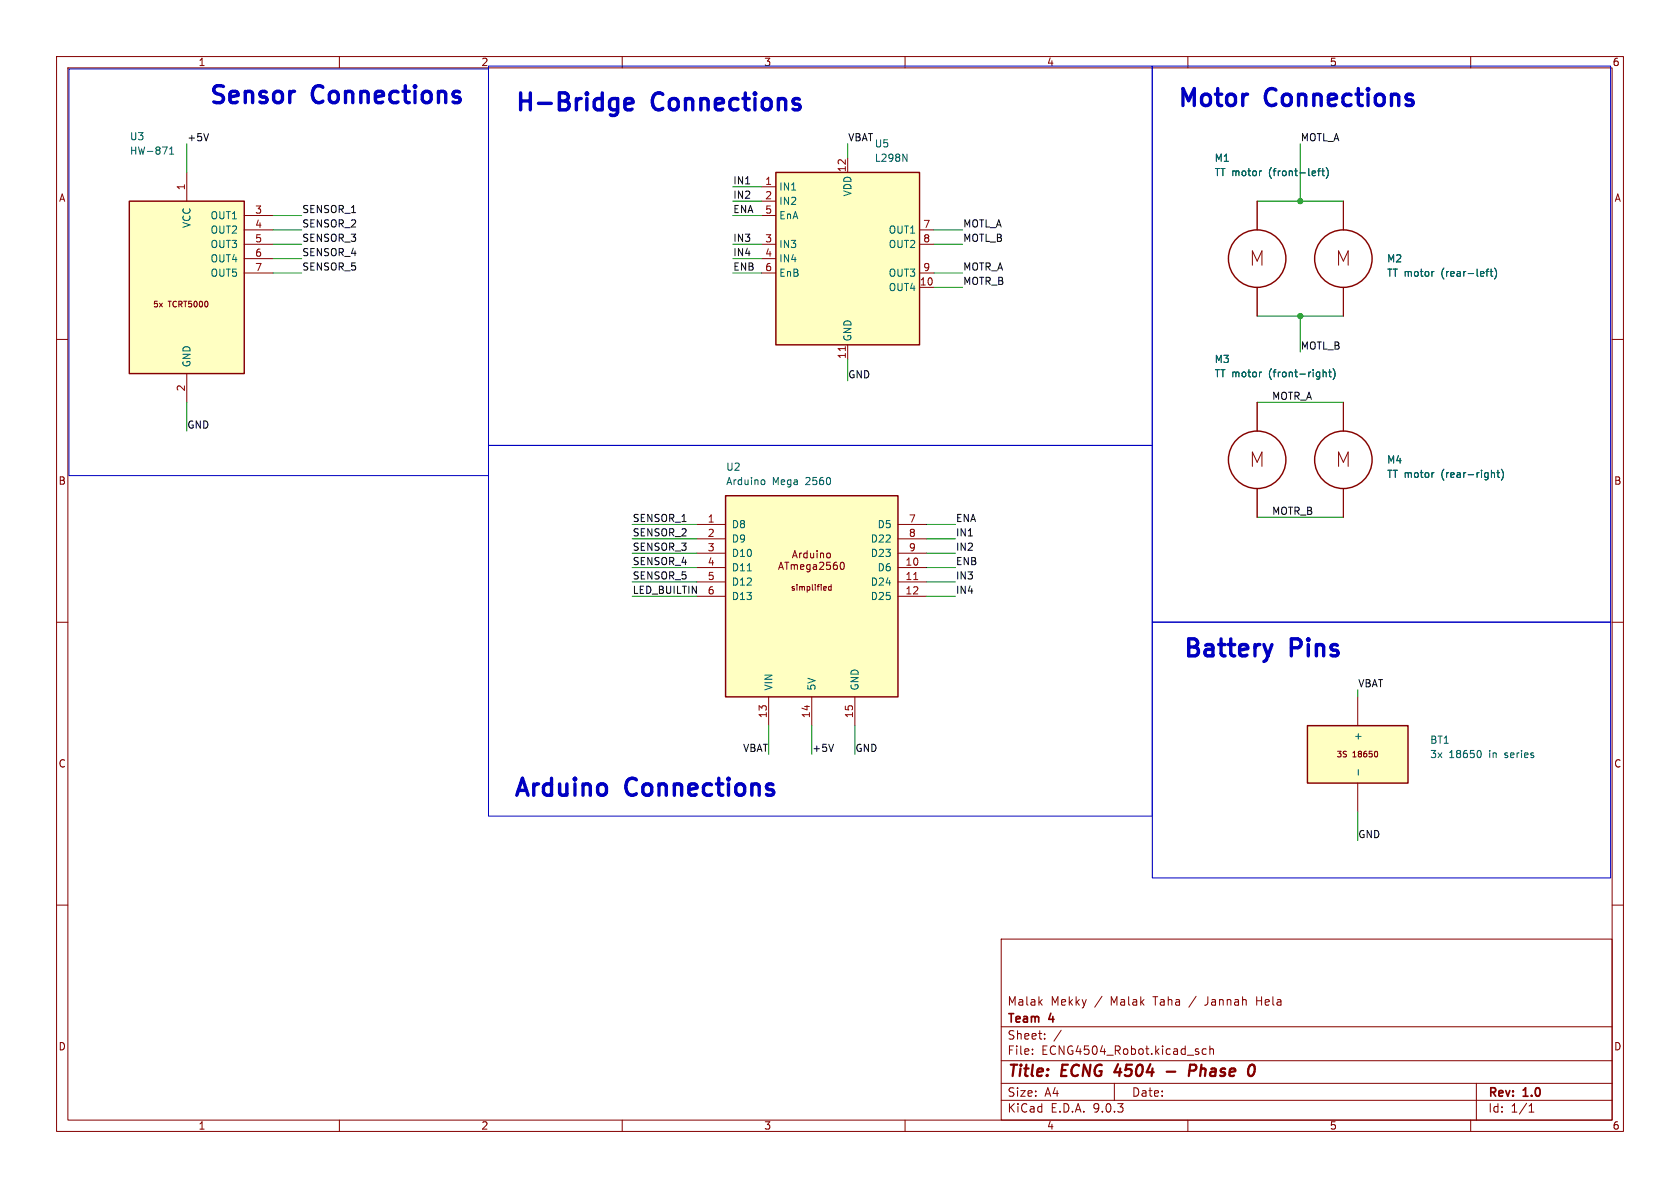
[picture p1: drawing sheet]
<svg xmlns="http://www.w3.org/2000/svg" width="297mm" height="210mm" viewBox="0 0 297 210" stroke-linecap="round" stroke-linejoin="round" font-family="sans-serif">
<g fill="none" stroke="#840000" stroke-width=".18">
<path d="M10 10h277v190h-277zM12 12h273v186h-273zM60 10v2M110 10v2M160 10v2M210 10v2M260 10v2M10 60h2M285 60h2M10 110h2M285 110h2M10 160h2"/>
<path d="M177 166h108v32h-108zM222.2 176.2v1.5M222.2 176.9h.8M285 160h2M60 198v2M110 198v2M160 198v2M177 194.5h108M177 191.5h108M177 187.5h108M177 181.5h108M182.5 186.3v.1"/>
<path d="M182.5 185.5v.1M184.7 183.6v.1M184.7 182.8v.1M187.6 182.1l-1.3 2M197 191.5v3M210 198v2M213.2 185.5l-.4-.1-.3 .3v.4l.2 .2h.5M213.9 185.5l.2-.1 .4 .1v.9M213.9 184.9v1.5M260 198v2M261 191.5v6.5M270.3 196.6h.9"/>
<path d="M270.3 195.5l.4-.4v1.5"/>
</g>
<path d="M197.7 188.1l-.7 1.4h1.2M206.3 189.4h1.5M210.3 189.3h.7a.55 .55 0 0 0 .5-.5 .55 .55 0 0 0-.3-.6h-.8l-.2 2" fill="none" stroke="#840000" stroke-width=".4"/>
<path d="M128.3 87.6h30.4v35.6h-30.4z" fill="#ffffc2"/>
<path d="M128.3 87.6h30.4v35.6h-30.4z" fill="none" stroke="#840000" stroke-width=".25"/>
<g fill="none" stroke="#840000" stroke-width=".18">
<path d="M123.2 92.7h5.1M123.2 95.3h5.1M123.2 97.8h5.1M138.7 99.4h.8M139.1 99.4v1.3M139.9 99.8v.9M139.9 99.9l.3-.1 .2 .2M140.1 98.6l.4-1.3 .4 1.3M140.2 98.3h.6M140.4 100l.2-.2 .3 .1 .1 .8M140.4 100v.7M141.4 97.8v.8"/>
<path d="M141.7 97.8l-.3 .2M142.7 97.8h-.4l-.2 .2 .1 .6h.5M142.7 97.3v1.3M143.2 99.9l-.4-.1-.2 .3 .1 .5h.5M143.2 99.8v1l-.2 .3-.3-.1M143.3 97.8l.1 .8h.3l.1-.1M143.8 99.9h.5l.1 .8M143.8 97.8v.8M144.4 97.3v.2M144.4 97.8v.8M144.9 99.5l.5-.1 .2 .4-.8 .9h.8M145.1 97.9l.1-.1h.3l.1 .8"/>
<path d="M145.1 97.8v.8M146.2 97.9l.2-.1 .3 .1 .1 .5-.1 .2h-.3l-.2-.1zM146.8 99.4h-.6l-.1 .6 .2-.1h.4l.1 .2v.4l-.2 .2-.5-.2M147.9 99.4l-.3 .1a.86 .86 0 0 0 0 1.2l.4-.2v-.4l-.2-.2h-.2l-.3 .2M148.7 99.5l.1-.1a.68 .68 0 0 1 .5 .6 .68 .68 0 0 1-.5 .7 .84 .84 0 0 1-.1-1.2zM158.7 92.7h5.1M158.7 95.3h5.1M158.7 97.8h5.1M123.2 100.3h5.1M123.2 102.9h5.1M123.2 105.4h5.1M137.6 100.7l.5-1.3 .4 1.3"/>
<path d="M137.8 100.3h.6M141.5 100.2l.6-.1v-.2l-.4-.1-.2 .2 .1 .6h.5M144.4 100.1l-.5 .1-.1 .2 .1 .3 .5-.1M145.7 103.7h.3l.1 .2-.5 .1M146 104.3h-.3M146.9 103.7h-.2l-.2 .2 .1 .4h.3M146.9 103.3v1M158.7 100.3h5.1M158.7 102.9h5.1M158.7 105.4h5.1M135.9 123.2v5.1M143.5 123.2v5.1"/>
<path d="M151.1 123.2v5.1"/>
</g>
<path d="M134.8 84.8l.3 .1 .1 .2v.4l-.4 .2M132.1 100.9h.7" fill="none" stroke="#006464" stroke-width=".18"/>
<path d="M161.5 102.5h.8" fill="none" stroke="#a90000" stroke-width=".18"/>
<path d="M22.9 35.6h20.3v30.4h-20.3z" fill="#ffffc2"/>
<g fill="none" stroke="#840000" stroke-width=".25">
<path d="M22.9 35.6h20.3v30.4h-20.3z"/>
<circle cx="222.2" cy="45.7" r="5.1"/>
<circle cx="237.5" cy="45.7" r="5.1"/>
<circle cx="222.2" cy="81.3" r="5.1"/>
<circle cx="237.5" cy="81.3" r="5.1"/>
</g>
<g fill="none" stroke="#840000" stroke-width=".18">
<path d="M33 30.5v5.1M43.2 38.1h5.1M222.2 35.6v5M237.5 35.6v5M43.2 40.6h5.1M43.2 43.2h5.1M43.2 45.7h5.1M43.2 48.3h5.1M222.2 50.8v5.1M237.5 50.8v5.1M33 66v5.1M222.2 71.1v5.1"/>
<path d="M237.5 71.1v5.1M222.2 86.4v5M237.5 86.4v5"/>
</g>
<g fill="none" stroke="#006464" stroke-width=".18">
<path d="M30 27.2h.7M30 26.3l.3-.3v1.2M223 30.2l-.2 .1M232.9 30.2h.5M233.4 29.8l-.3 .2v1.1M233.7 30.2h.5M233.9 29.8v1.1l.3 .2M234.5 29.6a1.46 1.46 0 0 1 0 1.9M253.5 48l-.2 .1M262.7 48h.5M263.2 47.6l-.3 .2v1M263.4 48h.5"/>
<path d="M263.6 47.6v1.1l.3 .1M264.2 47.4a1.46 1.46 0 0 1 0 1.9M223 65.8h-.2M233.9 65.9l.2-.1h.3l.1 .8M233.9 65.3v1.3M234.9 65.8h.5M235.1 65.3v1.1l.3 .2M235.7 65.2a1.46 1.46 0 0 1 0 1.9M253.5 83.6h-.2M263.7 83.6h.4l.1 .8M264.6 83.6h.5M264.8 83.1v1.1l.3 .2"/>
<path d="M265.4 82.9a1.46 1.46 0 0 1 0 2"/>
</g>
<path d="M137.2 30.5h25.4v30.5h-25.4z" fill="#ffffc2"/>
<path d="M137.2 30.5h25.4v30.5h-25.4z" fill="none" stroke="#840000" stroke-width=".25"/>
<path d="M134.6 33h2.6M134.6 35.6h2.6M134.6 38.1h2.6M149.9 27.9v2.6M134.6 43.2h2.6M134.6 45.7h2.6M134.6 48.3h2.6M162.6 43.2h2.5M162.6 48.3h2.5M162.6 40.6h2.5M162.6 50.8h2.5M149.9 61v2.5" fill="none" stroke="#840000" stroke-width=".18"/>
<path d="M149.4 61.3v.7" fill="none" stroke="#a90000" stroke-width=".18"/>
<path d="M159.6 27.2l.7 1.3v-1.3" fill="none" stroke="#006464" stroke-width=".18"/>
<path d="M231.1 128.3h17.8v10.1h-17.8z" fill="#ffffc2"/>
<path d="M231.1 128.3h17.8v10.1h-17.8z" fill="none" stroke="#840000" stroke-width=".25"/>
<path d="M222.2 35.6v5M237.5 35.6v5M222.2 50.8v5.1M237.5 50.8v5.1M222.2 71.1v5.1M237.5 71.1v5.1M222.2 86.4v5M237.5 86.4v5M240 123.2v5.1M240 138.4v5.1M243.4 132.9l.2 .3-.2 .6" fill="none" stroke="#840000" stroke-width=".18"/>
<g fill="none" stroke="#006464" stroke-width=".18">
<path d="M223 30.2l-.2 .1M232.9 30.2h.5M233.4 29.8l-.3 .2v1.1M233.7 30.2h.5M233.9 29.8v1.1l.3 .2M234.5 29.6a1.46 1.46 0 0 1 0 1.9M253.5 48l-.2 .1M262.7 48h.5M263.2 47.6l-.3 .2v1M263.4 48h.5M263.6 47.6v1.1l.3 .1M264.2 47.4a1.46 1.46 0 0 1 0 1.9"/>
<path d="M223 65.8h-.2M233.9 65.9l.2-.1h.3l.1 .8M233.9 65.3v1.3M234.9 65.8h.5M235.1 65.3v1.1l.3 .2M235.7 65.2a1.46 1.46 0 0 1 0 1.9M253.5 83.6h-.2M263.7 83.6h.4l.1 .8M264.6 83.6h.5M264.8 83.1v1.1l.3 .2M265.4 82.9a1.46 1.46 0 0 1 0 2M240.1 136v1"/>
<path d="M261.5 132.7a.79 .79 0 0 1 0 1.2"/>
</g>
<path d="M36.9 23.6l-.5 1.3M147.4 131.6l-.5 1.2" fill="none" stroke="#0f0f0f" stroke-width=".18"/>
<g fill="none" stroke="#009600" stroke-width=".18">
<path d="M33 25.4v5.1M48.3 38.1h5M129.5 38.1h5.1M129.5 35.6h5.1M129.5 33h5.1M149.9 25.4v2.5M222.2 35.6h15.3M229.9 25.4v10.2M48.3 45.7h5M48.3 48.3h5M48.3 43.2h5M48.3 40.6h5"/>
<path d="M129.5 45.7h5.1M129.5 48.3h5.1M129.5 43.2h5.1M165.1 48.3h5.1M165.1 43.2h5.1M165.1 40.6h5.1M165.1 50.8h5.1M222.2 55.9h15.3M229.9 55.9v6.3M33 71.1v5.1M149.9 63.5v3.8M222.2 71.1h15.3"/>
<path d="M111.8 92.7h11.4M111.8 95.3h11.4M111.8 97.8h11.4M163.8 92.7h5.1M163.8 95.3h5.1M163.8 97.8h5.1M222.2 91.4h15.3M111.8 102.9h11.4M111.8 100.3h11.4M111.8 105.4h11.4M163.8 102.9h5.1M163.8 100.3h5.1"/>
<path d="M163.8 105.4h5.1M135.9 128.3v5.1M143.5 128.3v5.1M151.1 128.3v5.1M240 121.9v1.3M240 143.5v5.1"/>
</g>
<path d="M110.5 18.4l1.4-.3-.1-.5-.3-.2h-.6l-.3 .2-.1 .2v1.2l.1 .3 .3 .1h.6l.3-.1M224.9 113.9l-.7 2" fill="none" stroke="#0000c2" stroke-width=".6"/>
<path d="M12.2 12.2h74.2v71.9h-74.2zM86.4 11.7h117.3v67h-117.3zM203.7 11.7h81v98.3h-81zM86.4 78.7h117.3v65.6h-117.3zM203.7 110h81v45.2h-81z" fill="none" stroke="#0000c2" stroke-width=".18"/>
<g fill="#009600" stroke="#009600" stroke-width=".18">
<circle cx="229.9" cy="55.9" r=".46"/>
<circle cx="229.9" cy="35.6" r=".46"/>
</g>
<g font-size="4.2" fill="#0000c2">
<text x="36.8" y="18.5">Sensor</text>
<text x="55.5" y="18.5">Connections</text>
<text x="90.9" y="19.8">H-Bridge</text>
<text x="115.6" y="19.8">Connections</text>
<text x="208" y="19.1">Motor</text>
<text x="223.9" y="19.1">Connections</text>
<text x="209" y="116.3">Battery</text>
<text x="228.4" y="116.3">Pins</text>
<text x="90.7" y="141">Arduino</text>
<text x="110.9" y="141">Connections</text>
</g>
<g font-size="3.5" fill="#840000">
<text x="220.8" y="47.2">M</text>
<text x="236.1" y="47.2">M</text>
<text x="220.8" y="82.8">M</text>
<text x="236.1" y="82.8">M</text>
</g>
<g font-size="2.8" fill="#840000">
<text x="178" y="190.9">Title:</text>
<text x="187.7" y="190.9">ECNG</text>
<text x="197.9" y="190.9">4504</text>
<text x="212.6" y="190.9">Phase</text>
</g>
<g font-size="2.1" fill="#840000">
<text x="178" y="178">Malak</text>
<text x="185.7" y="178">Mekky</text>
<text x="193.6" y="178">/</text>
<text x="196.5" y="178">Malak</text>
<text x="204.2" y="178">Taha</text>
<text x="210.7" y="178">/</text>
<text x="213.6" y="178">Jannah</text>
<text x="222.8" y="178">Hela</text>
<text x="178" y="184">Sheet:</text>
<text x="178" y="181.2">Team</text>
<text x="185.5" y="181.2">4</text>
<text x="178" y="186.7">File:</text>
<text x="184.1" y="186.7">ECNG4504_Robot.kicad_sch</text>
<text x="178" y="196.9">KiCad</text>
<text x="178" y="194.1">Size:</text>
<text x="184.7" y="194.1">A4</text>
<text x="185.7" y="196.9">E.D.A.</text>
<text x="193.3" y="196.9">9.0.3</text>
<text x="200" y="194.1">Date:</text>
<text x="263" y="194.3">Rev:</text>
<text x="263" y="196.9">Id:</text>
<text x="267.1" y="196.9">1/1</text>
<text x="269.4" y="194.3">1.0</text>
</g>
<g font-size="1.8" fill="#840000">
<text x="35" y="11.9">1</text>
<text x="85" y="11.9">2</text>
<text x="135" y="11.9">3</text>
<text x="185" y="11.9">4</text>
<text x="235" y="11.9">5</text>
<text x="285" y="11.9">6</text>
<text x="10.3" y="35.9">A</text>
<text x="285.3" y="35.9">A</text>
<text x="10.3" y="85.9">B</text>
<text x="285.3" y="85.9">B</text>
<text x="10.3" y="135.9">C</text>
<text x="285.3" y="135.9">C</text>
<text x="10.3" y="185.9">D</text>
<text x="285.3" y="185.9">D</text>
<text x="35" y="199.9">1</text>
<text x="85" y="199.9">2</text>
<text x="135" y="199.9">3</text>
<text x="185" y="199.9">4</text>
<text x="235" y="199.9">5</text>
<text x="285" y="199.9">6</text>
</g>
<g font-size="1.8" fill="#006464">
<text x="22.9" y="25">U3</text>
<text x="22.9" y="27.5">HW-871</text>
<text x="154.6" y="28.8">L298N</text>
<text x="154.6" y="26.3">U5</text>
<text x="214.6" y="28.8">M1</text>
<text x="137.7" y="33.9">IN1</text>
<text x="150.7" y="34.8" transform="rotate(-90 150.7 34.8)">VDD</text>
<text x="214.6" y="31.3">TT motor</text>
<text x="224.4" y="31.3">(front-left)</text>
<text x="33.9" y="40.4" transform="rotate(-90 33.9 40.4)">VCC</text>
<text x="37.1" y="39">OUT1</text>
<text x="37.1" y="41.5">OUT2</text>
<text x="137.7" y="36.4">IN2</text>
<text x="137.7" y="39">EnA</text>
<text x="157" y="41.5">OUT1</text>
<text x="37.1" y="44">OUT3</text>
<text x="37.1" y="46.6">OUT4</text>
<text x="137.7" y="44">IN3</text>
<text x="137.7" y="46.6">IN4</text>
<text x="157" y="44">OUT2</text>
<text x="245.1" y="46.6">M2</text>
<text x="37.1" y="49.1">OUT5</text>
<text x="137.7" y="49.1">EnB</text>
<text x="157" y="49.1">OUT3</text>
<text x="157" y="51.7">OUT4</text>
<text x="245.1" y="49.1">TT motor</text>
<text x="254.9" y="49.1">(rear-left)</text>
<text x="33.9" y="65" transform="rotate(-90 33.9 65)">GND</text>
<text x="150.7" y="60.5" transform="rotate(-90 150.7 60.5)">GND</text>
<text x="214.6" y="64.4">M3</text>
<text x="214.6" y="66.9">TT motor</text>
<text x="224.4" y="66.9">(front-right)</text>
<text x="128.3" y="83.4">U2</text>
<text x="245.1" y="82.1">M4</text>
<text x="128.3" y="86">Arduino</text>
<text x="136.5" y="86">Mega</text>
<text x="142.5" y="86">2560</text>
<text x="245.1" y="84.7">TT motor</text>
<text x="254.9" y="84.7">(rear-right)</text>
<text x="129.3" y="93.6">D8</text>
<text x="155.1" y="93.6">D5</text>
<text x="129.3" y="96.1">D9</text>
<text x="129.3" y="98.7">D10</text>
<text x="129.3" y="101.2">D11</text>
<text x="153.8" y="96.1">D22</text>
<text x="153.8" y="98.7">D23</text>
<text x="155.1" y="101.2">D6</text>
<text x="129.3" y="103.7">D12</text>
<text x="129.3" y="106.3">D13</text>
<text x="153.8" y="103.7">D24</text>
<text x="153.8" y="106.3">D25</text>
<text x="136.8" y="122.2" transform="rotate(-90 136.8 122.2)">VIN</text>
<text x="144.4" y="122.2" transform="rotate(-90 144.4 122.2)">5V</text>
<text x="152" y="122.2" transform="rotate(-90 152 122.2)">GND</text>
<text x="240.9" y="131.1" transform="rotate(-90 240.9 131.1)">+</text>
<text x="252.7" y="131.7">BT1</text>
<text x="252.7" y="134.2">3x</text>
<text x="256.1" y="134.2">18650</text>
<text x="263.4" y="134.2">in</text>
<text x="266.3" y="134.2">series</text>
</g>
<g font-size="1.8" fill="#0f0f0f">
<text x="33" y="25.1">+5V</text>
<text x="149.9" y="25.1">VBAT</text>
<text x="229.9" y="25.1">MOTL_A</text>
<text x="129.5" y="32.7">IN1</text>
<text x="129.5" y="35.2">IN2</text>
<text x="53.3" y="40.3">SENSOR_2</text>
<text x="53.3" y="37.8">SENSOR_1</text>
<text x="129.5" y="37.8">ENA</text>
<text x="170.2" y="40.3">MOTL_A</text>
<text x="53.3" y="45.4">SENSOR_4</text>
<text x="53.3" y="47.9">SENSOR_5</text>
<text x="53.3" y="42.8">SENSOR_3</text>
<text x="129.5" y="47.9">ENB</text>
<text x="129.5" y="45.4">IN4</text>
<text x="129.5" y="42.8">IN3</text>
<text x="170.2" y="47.9">MOTR_A</text>
<text x="170.2" y="42.8">MOTL_B</text>
<text x="170.2" y="50.5">MOTR_B</text>
<text x="229.9" y="61.9">MOTL_B</text>
<text x="149.9" y="67">GND</text>
<text x="224.8" y="70.8">MOTR_A</text>
<text x="33" y="75.9">GND</text>
<text x="111.8" y="92.4">SENSOR_1</text>
<text x="111.8" y="94.9">SENSOR_2</text>
<text x="168.9" y="92.4">ENA</text>
<text x="168.9" y="94.9">IN1</text>
<text x="224.8" y="91.1">MOTR_B</text>
<text x="111.8" y="100">SENSOR_4</text>
<text x="111.8" y="97.4">SENSOR_3</text>
<text x="168.9" y="97.4">IN2</text>
<text x="168.9" y="100">ENB</text>
<text x="111.8" y="105.1">LED_BUILTIN</text>
<text x="111.8" y="102.5">SENSOR_5</text>
<text x="168.9" y="102.5">IN3</text>
<text x="168.9" y="105.1">IN4</text>
<text x="240" y="121.6">VBAT</text>
<text x="131.3" y="133">VBAT</text>
<text x="143.5" y="133">+5V</text>
<text x="151.1" y="133">GND</text>
<text x="240" y="148.2">GND</text>
</g>
<g font-size="1.8" fill="#a90000">
<text x="32.8" y="33.7" transform="rotate(-90 32.8 33.7)">1</text>
<text x="135.2" y="32.8">1</text>
<text x="135.2" y="35.3">2</text>
<text x="149.6" y="30.5" transform="rotate(-90 149.6 30.5)">12</text>
<text x="45" y="37.8">3</text>
<text x="45" y="40.4">4</text>
<text x="135.2" y="37.8">5</text>
<text x="163.1" y="40.4">7</text>
<text x="45" y="42.9">5</text>
<text x="45" y="45.5">6</text>
<text x="135.2" y="42.9">3</text>
<text x="135.2" y="45.5">4</text>
<text x="163.1" y="42.9">8</text>
<text x="45" y="48">7</text>
<text x="135.2" y="48">6</text>
<text x="162.5" y="50.5">10</text>
<text x="163.1" y="48">9</text>
<text x="149.6" y="63.5" transform="rotate(-90 149.6 63.5)">11</text>
<text x="32.8" y="69.3" transform="rotate(-90 32.8 69.3)">2</text>
<text x="125" y="92.5">1</text>
<text x="125" y="95">2</text>
<text x="160.6" y="92.5">7</text>
<text x="160.6" y="95">8</text>
<text x="125" y="97.5">3</text>
<text x="125" y="100.1">4</text>
<text x="160" y="100.1">10</text>
<text x="160.6" y="97.5">9</text>
<text x="125" y="102.6">5</text>
<text x="125" y="105.2">6</text>
<text x="160" y="102.6">11</text>
<text x="160" y="105.2">12</text>
<text x="135.6" y="127" transform="rotate(-90 135.6 127)">13</text>
<text x="143.3" y="127" transform="rotate(-90 143.3 127)">14</text>
<text x="150.9" y="127" transform="rotate(-90 150.9 127)">15</text>
</g>
<g font-size="1.4" fill="#840000">
<text x="27" y="54.5">5x</text>
<text x="29.7" y="54.5">TCRT5000</text>
<text x="139.7" y="104.6">simplified</text>
<text x="236.2" y="134.1">3S</text>
<text x="239.1" y="134.1">18650</text>
</g>
</svg>
